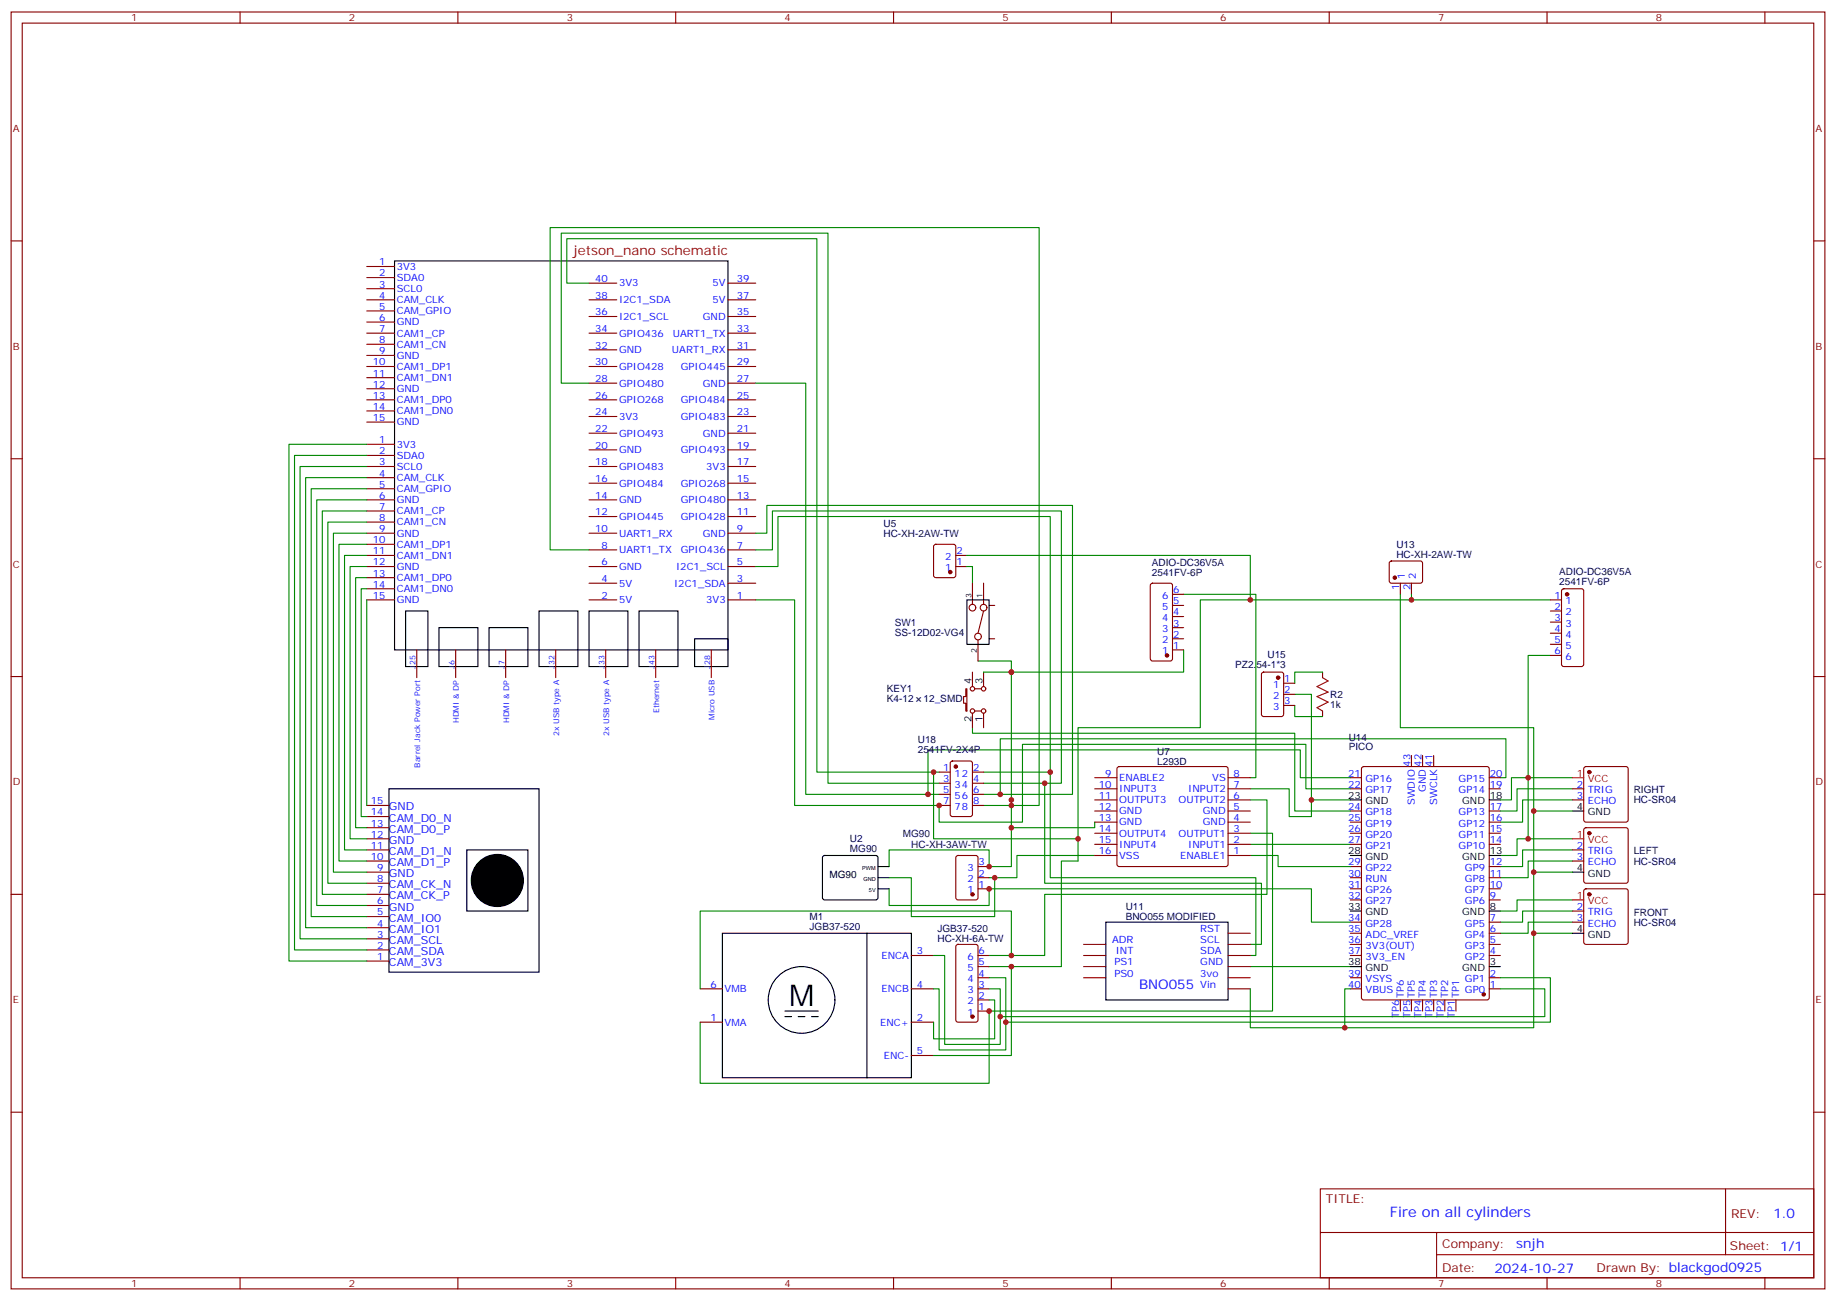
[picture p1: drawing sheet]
<svg xmlns="http://www.w3.org/2000/svg" width="583mm" height="413mm" viewBox="0 0 583 413" stroke-linecap="round" stroke-linejoin="round" font-family="sans-serif">
<g fill="none" stroke="#870000" stroke-width=".35">
<path d="M3.5 3.8h575.8v405.4h-575.8zM7.1 7.3h568.6v398.3h-568.6zM76.2 3.8v3.5M145.3 3.8v3.5M214.5 3.8v3.5M283.6 3.8v3.5M352.8 3.8v3.5M421.9 3.8v3.5M491.1 3.8v3.5M560.2 3.8v3.5M3.5 76.5h3.6M575.7 76.5h3.6"/>
<path d="M116.4 95.2h8.8M116.4 88.1h8.8M116.4 84.6h8.8M116.4 91.7h8.8M116.4 98.7h8.8M187 89.9h8.8M187 95.2h8.8M231.1 89.9h8.8M231.1 95.2h8.8M116.4 105.8h8.8M116.4 116.3h8.8M116.4 102.2h8.8"/>
<path d="M116.4 109.3h8.8M116.4 112.8h8.8M116.4 119.9h8.8M187 100.5h8.8M187 105.8h8.8M187 111.1h8.8M187 116.3h8.8M231.1 100.5h8.8M231.1 105.8h8.8M231.1 111.1h8.8M231.1 116.3h8.8M116.4 126.9h8.8"/>
<path d="M116.4 123.4h8.8M116.4 130.5h8.8M116.4 134h8.8M187 121.6h8.8M187 126.9h8.8M187 132.2h8.8M187 137.5h8.8M231.1 121.6h8.8M231.1 126.9h8.8M231.1 132.2h8.8M231.1 137.5h8.8M3.5 145.6h3.6"/>
<path d="M116.4 148.1h8.8M116.4 158.7h8.8M116.4 155.2h8.8M116.4 151.6h8.8M116.4 141h8.8M116.4 144.6h8.8M187 142.8h8.8M187 148.1h8.8M187 153.4h8.8M187 158.7h8.8M231.1 142.8h8.8M231.1 148.1h8.8"/>
<path d="M231.1 153.4h8.8M231.1 158.7h8.8M575.7 145.6h3.6M116.4 176.3h8.8M116.4 179.8h8.8M116.4 169.3h8.8M116.4 172.8h8.8M116.4 165.7h8.8M116.4 162.2h8.8M187 179.8h8.8M187 164h8.8M187 169.3h8.8"/>
<path d="M187 174.6h8.8M231.1 179.8h8.8M231.1 164h8.8M231.1 169.3h8.8M231.1 174.6h8.8M296.6 173l.4-.2h5.7l.6 .4 .1 9.5-.5 .6-5.9 .1-.6-.5-.1-9.4zM303.4 176.3h3.5M303.4 179.8h3.5M441.2 178.3l.5-.2h9.4l.5 .7-.1 5.9-.7 .4h-9.4l-.4-.7v-5.6zM116.4 190.4h8.8M116.4 186.9h8.8M116.4 183.4h8.8"/>
<path d="M187 190.4h8.8M187 185.1h8.8M231.1 190.4h8.8M231.1 185.1h8.8M308.7 185.1v6.7M312.2 185.1v6.7M312.2 194l-1.8 7M314 192.2h1.7M365.4 185.3l.4-.2h5.7l.6 .5 .1 23.5-.5 .7h-5.9l-.6-.4-.1-23.6zM372.2 199.2h3.5M372.2 195.7h3.5M372.2 192.2h3.5"/>
<path d="M372.2 188.7h3.5M444.5 185.1v3.6M448 185.1v3.6M492.1 190.4h3.6M492.1 194h3.6M492.1 197.5h3.6M495.9 187.1l.5-.2h5.6l.7 .4v23.6l-.5 .6-5.8 .1-.7-.5v-23.5zM3.5 214.8h3.6M132.3 206.3v8.8M144.6 206.3v8.8M160.5 206.3v8.8M176.4 206.3v8.8"/>
<path d="M192.3 206.3v8.8M208.1 206.3v8.8M225.8 206.3v8.8M306.6 218.7h.3v7h-.3v-2.5h-.7v-2.1h.7zM308.7 213.4v4.5M309.4 218.7h2.1M310.4 203.1v6.7M312.2 213.4v4.5M314 202.8h1.7M372.2 206.3h3.5M372.2 202.8h3.5M400.6 213.6l.5-.2h5.7l.6 .4 .1 13-.5 .6-5.9 .1-.6-.5-.1-12.9z"/>
<path d="M407.5 216.9h3.5M419.8 213.4v1.7M492.1 201h3.6M492.1 204.5h3.6M492.1 208.1h3.6M575.7 214.8h3.6M308.7 226.4v4.6M309.4 225.7h2.1M312.2 226.4v4.6M407.5 220.4h3.5M407.5 223.9h3.5M419.8 225.7v1.8"/>
<path d="M448 239.8v3.5M451.6 239.8v3.5M455.1 239.8v3.5M116.4 255.7h7.1M116.4 259.2h7.1M298.1 245.1h3.5M298.1 255.7h3.5M298.1 248.6h3.5M298.1 252.2h3.5M301.9 241.8l.4-.2h5.7l.6 .4 .1 16.5-.5 .7h-5.9l-.6-.4-.1-16.5zM308.7 245.1h3.5M308.7 255.7h3.5"/>
<path d="M308.7 248.6h3.5M308.7 252.2h3.5M347.5 257.5h7M347.5 250.4h7M347.5 246.9h7M347.5 253.9h7M354.8 243.6l.4-.3h33.9l.5 .3 .2 .5v30.3l-.2 .5-.5 .2h-33.9l-.5-.2-.2-.5v-30.3zM389.8 257.5h7.1M389.8 250.4h7.1M389.8 246.9h7.1M389.8 253.9h7.1M428.6 257.5h3.6"/>
<path d="M428.6 250.4h3.6M428.6 246.9h3.6M432.4 243.6l.5-.3h39.1l.7 .5v72.9l-.4 .7h-39.4l-.7-.4v-72.9zM472.7 257.5h3.5M472.7 250.4h3.5M472.7 246.9h3.5M499.2 250.4h3.5M499.2 253.9h3.5M502.9 243.6l.5-.3h12.7l.5 .3 .2 .5v16.2l-.2 .5-.5 .2h-12.7l-.5-.2-.2-.5v-16.2zM116.4 269.8h7.1M116.4 273.3h7.1M116.4 276.9h7.1"/>
<path d="M116.4 266.3h7.1M116.4 262.7h7.1M303.6 271.8l.5-.2h5.6l.7 .4v13l-.4 .6-5.9 .1-.7-.5v-12.9zM310.4 278.6h3.6M310.4 275.1h3.6M347.5 268h7M347.5 264.5h7M347.5 261h7M347.5 271.6h7M389.8 268h7.1M389.8 264.5h7.1M389.8 261h7.1"/>
<path d="M389.8 271.6h7.1M428.6 278.6h3.6M428.6 275.1h3.6M428.6 268h3.6M428.6 264.5h3.6M428.6 261h3.6M472.7 278.6h3.5M472.7 275.1h3.5M472.7 268h3.5M472.7 264.5h3.5M472.7 261h3.5M499.2 269.8h3.5"/>
<path d="M499.2 273.3h3.5M502.9 263l.5-.3h12.7l.5 .3 .2 .5v16.2l-.2 .5-.5 .2h-12.7l-.5-.2-.2-.5v-16.2zM3.5 283.9h3.6M116.4 283.9h7.1M116.4 298h7.1M116.4 294.5h7.1M116.4 291h7.1M116.4 287.4h7.1M116.4 280.4h7.1M303.6 300l.5-.2h5.6l.7 .4v23.6l-.4 .6-5.9 .1-.7-.5v-23.5zM310.4 282.2h3.6M344 299.8h7"/>
<path d="M389.8 299.8h7.1M389.8 296.3h7.1M428.6 299.8h3.6M428.6 296.3h3.6M428.6 292.7h3.6M428.6 285.7h3.6M428.6 282.2h3.6M472.7 299.8h3.5M472.7 296.3h3.5M472.7 292.7h3.5M472.7 285.7h3.5M472.7 282.2h3.5"/>
<path d="M499.2 292.7h3.5M499.2 289.2h3.5M502.9 282.4l.5-.2h12.7l.5 .2 .2 .5v16.2l-.2 .5-.5 .2h-12.7l-.5-.2-.2-.5v-16.2zM575.7 283.9h3.6M116.4 305.1h7.1M116.4 301.6h7.1M222.2 313.9h7.1M289.3 313.9h7M289.3 303.3h7M310.4 313.9h3.6M310.4 310.4h3.6M310.4 303.3h3.6"/>
<path d="M310.4 306.8h3.6M310.4 317.4h3.6M344 310.4h7M344 303.3h7M344 306.8h7M389.8 313.9h7.1M389.8 310.4h7.1M389.8 303.3h7.1M389.8 306.8h7.1M428.6 313.9h3.6M428.6 310.4h3.6M428.6 303.3h3.6"/>
<path d="M444.5 317.4v3.6M448 317.4v3.6M451.6 317.4v3.6M455.1 317.4v3.6M458.6 317.4v3.6M462.1 317.4v3.6M472.7 313.9h3.5M472.7 310.4h3.5M472.7 303.3h3.5M222.2 324.5h7.1M289.3 324.5h7M289.3 335.1h7"/>
<path d="M310.4 321h3.6M3.5 353.1h3.6M575.7 353.1h3.6M419.1 377.4h156.6v28.2h-156.6zM547.7 377.4v20.9M419.1 391.2h156.5M456 398.3h119.6M456 391.2v14.2M76.2 405.6v3.6M145.3 405.6v3.6M214.5 405.6v3.6M283.6 405.6v3.6"/>
<path d="M352.8 405.6v3.6M421.9 405.6v3.6M491.1 405.6v3.6M560.2 405.6v3.6"/>
<circle cx="308.7" cy="192.9" r="1.06"/>
<circle cx="312.2" cy="192.9" r="1.06"/>
<circle cx="308.7" cy="218.7" r=".71"/>
<circle cx="310.4" cy="202.1" r="1.06"/>
<circle cx="312.2" cy="218.7" r=".71"/>
<circle cx="308.7" cy="225.7" r=".71"/>
<circle cx="312.2" cy="225.7" r=".71"/>
</g>
<path d="M419.8 215.1l1.8 1.1-3.6 1.7 3.6 1.8-3.6 1.4 3.6 1.8-3.6 1.7 1.8 1.1" fill="none" stroke="#a10000" stroke-width=".35"/>
<g fill="none" stroke="#008700" stroke-width=".35">
<path d="M187 89.9h-7.1v-14.1h79.4v169.3h37M187 121.6h-8.8v-47.6h84.6v174.6h35.3M239.9 121.6h15.9v130.6h38.8M116.4 158.7h-15.9v128.7h15.9M116.4 155.2h-17.6v135.8h17.6M116.4 151.6h-19.4v142.9h19.4M116.4 148.1h-21.2v149.9h21.2M116.4 144.6h-22.9v157h22.9M116.4 141h-24.7v164.1h24.7M116.4 179.8h-5.3v86.5h5.3M116.4 176.3h-7v93.5h7M116.4 172.8h-8.8v100.5h8.8"/>
<path d="M116.4 169.3h-10.6v107.6h10.6M116.4 165.7h-12.3v114.7h12.3M116.4 162.2h-14.1v121.7h14.1M187 174.6h-12.4v-102.4h155.2v183.5h-8.8M239.9 179.8h7v-15.8h86.5v81.1M239.9 174.6h5.3v-12.4h91.7v86.4h-5.3M239.9 169.3h3.5v-8.9h97v91.8h-22.9M306.9 176.3h90v14.1M306.9 179.8h1.8v5.3M116.4 186.9h-1.7v72.3h1.7M116.4 183.4h-3.5v79.3h3.5M116.4 190.4v65.3"/>
<path d="M239.9 190.4h12.3v65.3h45.9v5.3h26.5v-24.7h89.9v14.1h14.1M375.7 188.7h22.9v58.2h-1.7M444.5 188.7v42.3h42.3v95.2h-89.9v-12.3M448 188.7v1.7M492.1 190.4h-111.1v40.6h-38.8v40.6h5.3M310.4 209.8h10.6v65.3h-7v-5.3h-31.8v5.3M375.7 206.3v7.1h-63.5M419.8 213.4h-8.8v3.5M492.1 208.1h-7v58.2M308.7 231v1.8h102.3v24.7h17.6M411 223.9v3.6h8.8M411 220.4h5.3v33.5h12.3"/>
<path d="M298.1 245.1h-1.8v21.2h45.9M312.2 245.1h21.2v33.5h65.2v24.7h-1.7M312.2 248.6h19.4v31.8h68.8v19.4h-3.5M321 253.9v1.8h-8.8M396.9 250.4h12.3v8.8h7.1v-5.3M396.9 253.9h5.3v30h-70.6v19.4h-17.6M428.6 246.9h-15.9v-8.8h-118.1v14.1h3.5M476.2 246.9h1.8v-12.4h-160.5v17.7h-5.3M486.8 257.5h12.4M499.2 246.9h-19.4v7h-3.6M499.2 250.4h-17.7v7.1h-5.3M499.2 253.9h-15.9v7.1h-7.1"/>
<path d="M282.2 278.6h7.1v12.4h26.4v-12.4M314 278.6h8.8v-7h19.4v1.7h-5.3v33.5h-22.9M347.5 261v1.7h-26.5M396.9 271.6h8.8v3.5h22.9M396.9 264.5h7v56.5h-89.9v22.9h-91.8v-19.4M396.9 268h31.7M486.8 276.9h12.4M499.2 266.3h-17.7v5.3h-5.3M499.2 269.8h-15.9v5.3h-7.1M499.2 273.3h-14.1v5.3h-8.9M282.2 282.2v5.2h31.8v-5.2h102.3v10.5h12.3M486.8 296.3h12.4"/>
<path d="M499.2 285.7h-17.7v3.5h-5.3M499.2 289.2h-15.9v3.5h-7.1M499.2 292.7h-14.1v3.6h-8.9M296.3 303.3h3.6v28.2h17.6v-8.8M296.3 313.9h1.8v19.4h21.2v-8.8M314 313.9h3.5v8.8h172.9v-8.8h-14.2M314 310.4h5.3v14.1h172.8v-14.1h-15.9M314 317.4h1.7v12.4h-19.4v-5.3M321 303.3v-14.1h-98.8v24.7M321 306.8v28.3h-24.7M396.9 306.8h31.7M428.6 313.9h-1.7v12.3"/>
</g>
<g fill="#870000" stroke="#870000" stroke-width=".35">
<circle cx="405.7" cy="215.1" r=".53"/>
<circle cx="471" cy="315.7" r=".53"/>
<circle cx="442.7" cy="183.4" r=".53"/>
<circle cx="301.6" cy="181.6" r=".53"/>
<circle cx="303.4" cy="243.3" r=".53"/>
<circle cx="370.4" cy="208.1" r=".53"/>
<circle cx="497.4" cy="188.7" r=".53"/>
<circle cx="308.7" cy="322.7" r=".53"/>
<circle cx="308.7" cy="283.9" r=".53"/>
<circle cx="504.5" cy="245.1" r=".53"/>
<circle cx="504.5" cy="264.5" r=".53"/>
<circle cx="504.5" cy="283.9" r=".53"/>
</g>
<g fill="none" stroke="#000" stroke-width=".35">
<path d="M125.2 82.8h105.9v123.5h-105.9zM128.8 194h7v17.6h-7zM139.3 199.2h12.4v12.4h-12.4zM155.2 199.2h12.4v12.4h-12.4zM171.1 194h12.3v17.6h-12.3zM187 194h12.3v17.6h-12.3zM202.8 194h12.4v17.6h-12.4zM306.9 190.4h7.1v14.1h-7.1zM220.5 202.8h10.6v8.8h-10.6zM123.5 250.4h47.6v58.2h-47.6zM428.6 253.9h3.6M472.7 253.9h3.5"/>
<path d="M499.2 257.5h3.5M148.2 269.8h19.4v19.4h-19.4zM261.3 271.8l.5-.2h16.2l.5 .2 .2 .5v12.7l-.2 .5-.5 .2h-16.2l-.5-.3-.2-.4v-12.7zM278.7 275.1h3.5M278.7 278.6h3.5M428.6 271.6h3.6M472.7 271.6h3.5M499.2 276.9h3.5M229.3 296.3h60v45.8h-60zM275.2 296.3v45.8M278.7 282.2h3.5M351 292.7h38.8v24.7h-38.8z"/>
<path d="M428.6 289.2h3.6M472.7 289.2h3.5M499.2 296.3h3.5M428.6 306.8h3.6M472.7 306.8h3.5M249.1 321h10.6"/>
<circle cx="254.4" cy="317.4" r="10.6"/>
</g>
<path d="M499.2 246.9h3.5M499.2 266.3h3.5M499.2 285.7h3.5" fill="none" stroke="#f00" stroke-width=".35"/>
<circle cx="157.9" cy="279.5" r="8.3" fill="#000" stroke="#000" stroke-width=".35"/>
<path d="M249.1 322.7h10.6" fill="none" stroke="#000" stroke-width=".35" stroke-dasharray="2.1 2.1"/>
<g fill="#c00">
<circle cx="416.3" cy="253.9" r=".88"/>
<circle cx="426.9" cy="326.2" r=".88"/>
<circle cx="485.1" cy="266.3" r=".88"/>
<circle cx="342.2" cy="266.3" r=".88"/>
<circle cx="448" cy="190.4" r=".88"/>
<circle cx="321" cy="262.7" r=".88"/>
<circle cx="321" cy="253.9" r=".88"/>
<circle cx="485.1" cy="246.9" r=".88"/>
<circle cx="321" cy="213.4" r=".88"/>
<circle cx="314" cy="321" r=".88"/>
<circle cx="321" cy="303.3" r=".88"/>
<circle cx="321" cy="306.8" r=".88"/>
<circle cx="317.5" cy="322.7" r=".88"/>
<circle cx="319.3" cy="324.5" r=".88"/>
<circle cx="314" cy="275.1" r=".88"/>
<circle cx="314" cy="282.2" r=".88"/>
<circle cx="315.7" cy="278.6" r=".88"/>
<circle cx="296.3" cy="245.1" r=".88"/>
<circle cx="294.6" cy="252.2" r=".88"/>
<circle cx="298.1" cy="255.7" r=".88"/>
<circle cx="333.4" cy="245.1" r=".88"/>
<circle cx="331.6" cy="248.6" r=".88"/>
<circle cx="317.5" cy="252.2" r=".88"/>
<circle cx="321" cy="255.7" r=".88"/>
<circle cx="396.9" cy="190.4" r=".88"/>
<circle cx="486.8" cy="257.5" r=".88"/>
<circle cx="486.8" cy="296.3" r=".88"/>
<circle cx="486.8" cy="276.9" r=".88"/>
</g>
<text font-size="9.5" x="250.5" y="319.2">M</text>
<text font-size="4.6" fill="#00f" x="441.2" y="386.4">Fire on all cylinders</text>
<text font-size="4.2" fill="#900" x="182" y="80.9">jetson_nano schematic</text>
<g font-size="4.2" fill="#00f">
<text x="361.6" y="313.9">BNO055</text>
<text x="562.9" y="386.7">1.0</text>
<text x="481.3" y="396.2">snjh</text>
<text x="474.4" y="404">2024-10-27</text>
</g>
<g font-size="3.9" fill="#800">
<text x="420.9" y="382">TITLE:</text>
<text x="549.5" y="386.7">REV:</text>
<text x="457.8" y="396.2">Company:</text>
<text x="549.1" y="396.8">Sheet: 1/1</text>
<text x="457.8" y="403.9">Date:</text>
<text x="506.8" y="403.9">Drawn By: blackgod0925</text>
</g>
<g font-size="3.5" fill="#00f">
<text x="123.5" y="257.3">GND</text>
<text x="123.5" y="260.8">CAM_D0_N</text>
<text x="123.5" y="264.3">CAM_D0_P</text>
<text x="123.5" y="267.9">GND</text>
<text x="123.5" y="271.4">CAM_D1_N</text>
<text x="123.5" y="274.9">CAM_D1_P</text>
<text x="123.5" y="278.5">GND</text>
<text x="123.5" y="282">CAM_CK_N</text>
<text x="123.5" y="285.5">CAM_CK_P</text>
<text x="123.5" y="289">GND</text>
<text x="123.5" y="292.6">CAM_IO0</text>
<text x="123.5" y="296.1">CAM_IO1</text>
<text x="123.5" y="299.6">CAM_SCL</text>
<text x="123.5" y="303.1">CAM_SDA</text>
<text x="123.5" y="306.7">CAM_3V3</text>
</g>
<g font-size="3.2" fill="#800">
<text x="41.6" y="6.8">1</text>
<text x="110.8" y="6.8">2</text>
<text x="179.9" y="6.8">3</text>
<text x="249.1" y="6.8">4</text>
<text x="318.2" y="6.8">5</text>
<text x="387.3" y="6.8">6</text>
<text x="456.5" y="6.8">7</text>
<text x="525.6" y="6.8">8</text>
<text x="4.1" y="41.9">A</text>
<text x="576.3" y="41.9">A</text>
<text x="4.1" y="111.1">B</text>
<text x="576.3" y="111.1">B</text>
<text x="4.1" y="180.2">C</text>
<text x="576.3" y="180.2">C</text>
<text x="4.1" y="249.3">D</text>
<text x="576.3" y="249.3">D</text>
<text x="4.1" y="318.5">E</text>
<text x="576.3" y="318.5">E</text>
<text x="41.6" y="408.6">1</text>
<text x="110.8" y="408.6">2</text>
<text x="179.9" y="408.6">3</text>
<text x="249.1" y="408.6">4</text>
<text x="318.2" y="408.6">5</text>
<text x="387.3" y="408.6">6</text>
<text x="456.5" y="408.6">7</text>
<text x="525.6" y="408.6">8</text>
</g>
<g font-size="3.2" fill="#00f">
<text x="120.4" y="87.8">2</text>
<text x="120.4" y="84.2">1</text>
<text x="125.9" y="89.2">SDA0</text>
<text x="125.9" y="85.7">3V3</text>
<text x="188.9" y="89.5">40</text>
<text x="233.9" y="89.5">39</text>
<text x="120.4" y="91.3">3</text>
<text x="120.4" y="94.8">4</text>
<text x="125.9" y="92.7">SCL0</text>
<text x="188.9" y="94.8">38</text>
<text x="196.5" y="90.9">3V3</text>
<text x="226.2" y="90.9">5V</text>
<text x="233.9" y="94.8">37</text>
<text x="120.4" y="98.4">5</text>
<text x="120.4" y="101.9">6</text>
<text x="125.9" y="96.2">CAM_CLK</text>
<text x="125.9" y="99.8">CAM_GPIO</text>
<text x="188.9" y="100.1">36</text>
<text x="196.5" y="96.2">I2C1_SDA</text>
<text x="196.5" y="101.5">I2C1_SCL</text>
<text x="223.1" y="101.5">GND</text>
<text x="226.2" y="96.2">5V</text>
<text x="233.9" y="100.1">35</text>
<text x="120.4" y="105.4">7</text>
<text x="125.9" y="103.3">GND</text>
<text x="125.9" y="106.8">CAM1_CP</text>
<text x="188.9" y="105.4">34</text>
<text x="196.5" y="106.8">GPIO436</text>
<text x="213.6" y="106.8">UART1_TX</text>
<text x="233.9" y="105.4">33</text>
<text x="120.4" y="108.9">8</text>
<text x="120.4" y="112.5">9</text>
<text x="125.9" y="110.3">CAM1_CN</text>
<text x="125.9" y="113.9">GND</text>
<text x="188.9" y="110.7">32</text>
<text x="196.5" y="112.1">GND</text>
<text x="213.3" y="112.1">UART1_RX</text>
<text x="233.9" y="110.7">31</text>
<text x="118.4" y="116">10</text>
<text x="118.4" y="119.5">11</text>
<text x="125.9" y="117.4">CAM1_DP1</text>
<text x="188.9" y="116">30</text>
<text x="196.5" y="117.4">GPIO428</text>
<text x="216.1" y="117.4">GPIO445</text>
<text x="233.9" y="116">29</text>
<text x="118.4" y="123">12</text>
<text x="125.9" y="120.9">CAM1_DN1</text>
<text x="125.9" y="124.5">GND</text>
<text x="188.9" y="121.3">28</text>
<text x="196.5" y="122.7">GPIO480</text>
<text x="223.1" y="122.7">GND</text>
<text x="233.9" y="121.3">27</text>
<text x="118.4" y="126.6">13</text>
<text x="118.4" y="130.1">14</text>
<text x="125.9" y="128">CAM1_DP0</text>
<text x="125.9" y="131.5">CAM1_DN0</text>
<text x="188.9" y="126.6">26</text>
<text x="188.9" y="131.9">24</text>
<text x="196.5" y="128">GPIO268</text>
<text x="216.1" y="128">GPIO484</text>
<text x="233.9" y="126.6">25</text>
<text x="233.9" y="131.9">23</text>
<text x="118.4" y="133.6">15</text>
<text x="125.9" y="135">GND</text>
<text x="188.9" y="137.2">22</text>
<text x="196.5" y="133.3">3V3</text>
<text x="216.1" y="133.3">GPIO483</text>
<text x="233.9" y="137.2">21</text>
<text x="120.4" y="140.7">1</text>
<text x="125.9" y="142.1">3V3</text>
<text x="188.9" y="142.5">20</text>
<text x="196.5" y="143.9">GND</text>
<text x="196.5" y="138.6">GPIO493</text>
<text x="216.1" y="143.9">GPIO493</text>
<text x="223.1" y="138.6">GND</text>
<text x="233.9" y="142.5">19</text>
<text x="120.4" y="147.7">3</text>
<text x="120.4" y="144.2">2</text>
<text x="125.9" y="149.2">SCL0</text>
<text x="125.9" y="145.6">SDA0</text>
<text x="188.9" y="147.7">18</text>
<text x="196.5" y="149.2">GPIO483</text>
<text x="224.2" y="149.2">3V3</text>
<text x="233.9" y="147.7">17</text>
<text x="120.4" y="154.8">5</text>
<text x="120.4" y="151.3">4</text>
<text x="125.9" y="152.7">CAM_CLK</text>
<text x="188.9" y="153">16</text>
<text x="196.5" y="154.4">GPIO484</text>
<text x="216.1" y="154.4">GPIO268</text>
<text x="233.9" y="153">15</text>
<text x="120.4" y="161.9">7</text>
<text x="120.4" y="158.3">6</text>
<text x="125.9" y="159.7">GND</text>
<text x="125.9" y="156.2">CAM_GPIO</text>
<text x="188.9" y="158.3">14</text>
<text x="196.5" y="159.7">GND</text>
<text x="216.1" y="159.7">GPIO480</text>
<text x="233.9" y="158.3">13</text>
<text x="120.4" y="165.4">8</text>
<text x="125.9" y="166.8">CAM1_CN</text>
<text x="125.9" y="163.3">CAM1_CP</text>
<text x="188.9" y="163.6">12</text>
<text x="196.5" y="165">GPIO445</text>
<text x="216.1" y="165">GPIO428</text>
<text x="233.9" y="163.6">11</text>
<text x="118.4" y="172.4">10</text>
<text x="120.4" y="168.9">9</text>
<text x="125.9" y="173.8">CAM1_DP1</text>
<text x="125.9" y="170.3">GND</text>
<text x="188.9" y="168.9">10</text>
<text x="196.5" y="170.3">UART1_RX</text>
<text x="223.1" y="170.3">GND</text>
<text x="233.9" y="168.9">9</text>
<text x="118.4" y="179.5">12</text>
<text x="118.4" y="176">11</text>
<text x="125.9" y="177.4">CAM1_DN1</text>
<text x="191" y="174.2">8</text>
<text x="191" y="179.5">6</text>
<text x="196.5" y="175.6">UART1_TX</text>
<text x="216.1" y="175.6">GPIO436</text>
<text x="233.9" y="174.2">7</text>
<text x="233.9" y="179.5">5</text>
<text x="300.1" y="177.7">2</text>
<text x="303.6" y="176">2</text>
<text x="303.6" y="179.5">1</text>
<text x="118.4" y="183">13</text>
<text x="125.9" y="184.4">CAM1_DP0</text>
<text x="125.9" y="180.9">GND</text>
<text x="191" y="184.8">4</text>
<text x="196.5" y="180.9">GND</text>
<text x="214.6" y="180.9">I2C1_SCL</text>
<text x="233.9" y="184.8">3</text>
<text x="300.1" y="181.3">1</text>
<text x="445.9" y="183.8" transform="rotate(-90 445.9 183.8)">1</text>
<text x="449.4" y="183.8" transform="rotate(-90 449.4 183.8)">2</text>
<text x="118.4" y="190.1">15</text>
<text x="118.4" y="186.5">14</text>
<text x="125.9" y="191.5">GND</text>
<text x="125.9" y="188">CAM1_DN0</text>
<text x="191" y="190.1">2</text>
<text x="196.5" y="186.2">5V</text>
<text x="196.5" y="191.5">5V</text>
<text x="214" y="186.2">I2C1_SDA</text>
<text x="224.2" y="191.5">3V3</text>
<text x="233.9" y="190.1">1</text>
<text x="368.9" y="190.1">6</text>
<text x="372.4" y="191.8">5</text>
<text x="372.4" y="188.3">6</text>
<text x="444.1" y="187.3" transform="rotate(-90 444.1 187.3)">1</text>
<text x="447.7" y="187.3" transform="rotate(-90 447.7 187.3)">2</text>
<text x="493.5" y="190.1">1</text>
<text x="497" y="191.8">1</text>
<text x="368.9" y="197.1">4</text>
<text x="368.9" y="193.6">5</text>
<text x="372.4" y="195.4">4</text>
<text x="493.5" y="193.6">2</text>
<text x="493.5" y="197.1">3</text>
<text x="497" y="195.4">2</text>
<text x="368.9" y="200.7">3</text>
<text x="372.4" y="202.4">2</text>
<text x="372.4" y="198.9">3</text>
<text x="493.5" y="200.7">4</text>
<text x="497" y="198.9">3</text>
<text x="497" y="202.4">4</text>
<text x="368.9" y="207.7">1</text>
<text x="368.9" y="204.2">2</text>
<text x="372.4" y="206">1</text>
<text x="493.5" y="204.2">5</text>
<text x="493.5" y="207.7">6</text>
<text x="497" y="206">5</text>
<text x="497" y="209.5">6</text>
<text x="404.1" y="218.3">1</text>
<text x="404.1" y="221.8">2</text>
<text x="407.6" y="216.5">1</text>
<text x="407.6" y="220.1">2</text>
<text x="404.1" y="225.4">3</text>
<text x="407.6" y="223.6">3</text>
<text x="299.4" y="244.8">1</text>
<text x="308.9" y="244.8">2</text>
<text x="447.7" y="243.3" transform="rotate(-90 447.7 243.3)">43</text>
<text x="451.2" y="243.3" transform="rotate(-90 451.2 243.3)">42</text>
<text x="454.7" y="243.3" transform="rotate(-90 454.7 243.3)">41</text>
<text x="299.4" y="248.3">3</text>
<text x="299.4" y="251.8">5</text>
<text x="302.9" y="246.5">12</text>
<text x="302.9" y="250">34</text>
<text x="308.9" y="251.8">6</text>
<text x="308.9" y="248.3">4</text>
<text x="348.7" y="250">10</text>
<text x="350.8" y="246.5">9</text>
<text x="355.2" y="247.9">ENABLE2</text>
<text x="355.2" y="251.5">INPUT3</text>
<text x="377.2" y="251.5">INPUT2</text>
<text x="384.8" y="247.9">VS</text>
<text x="391.6" y="250">7</text>
<text x="391.6" y="246.5">8</text>
<text x="427.9" y="246.5">21</text>
<text x="427.9" y="250">22</text>
<text x="433.5" y="248.3">GP16</text>
<text x="433.5" y="251.8">GP17</text>
<text x="452.6" y="251.3" transform="rotate(-90 452.6 251.3)">GND</text>
<text x="463" y="251.8">GP14</text>
<text x="463" y="248.3">GP15</text>
<text x="472.9" y="250">19</text>
<text x="472.9" y="246.5">20</text>
<text x="500.5" y="250">2</text>
<text x="504" y="251.8">TRIG</text>
<text x="117.7" y="255.3">15</text>
<text x="299.4" y="255.3">7</text>
<text x="302.9" y="253.6">56</text>
<text x="302.9" y="257.1">78</text>
<text x="308.9" y="255.3">8</text>
<text x="348.7" y="253.6">11</text>
<text x="348.7" y="257.1">12</text>
<text x="355.2" y="255">OUTPUT3</text>
<text x="374.1" y="255">OUTPUT2</text>
<text x="391.6" y="257.1">5</text>
<text x="391.6" y="253.6">6</text>
<text x="427.9" y="257.1">24</text>
<text x="449.1" y="255.6" transform="rotate(-90 449.1 255.6)">SWDIO</text>
<text x="456.1" y="255.5" transform="rotate(-90 456.1 255.5)">SWCLK</text>
<text x="472.9" y="257.1">17</text>
<text x="500.5" y="253.6">3</text>
<text x="504" y="255.3">ECHO</text>
<text x="117.7" y="262.4">13</text>
<text x="117.7" y="258.9">14</text>
<text x="348.7" y="260.6">13</text>
<text x="355.2" y="258.5">GND</text>
<text x="355.2" y="262">GND</text>
<text x="381.8" y="262">GND</text>
<text x="381.8" y="258.5">GND</text>
<text x="391.6" y="260.6">4</text>
<text x="427.9" y="260.6">25</text>
<text x="433.5" y="258.9">GP18</text>
<text x="433.5" y="262.4">GP19</text>
<text x="463" y="262.4">GP12</text>
<text x="463" y="258.9">GP13</text>
<text x="472.9" y="260.6">16</text>
<text x="117.7" y="269.5">11</text>
<text x="117.7" y="265.9">12</text>
<text x="348.7" y="264.2">14</text>
<text x="348.7" y="267.7">15</text>
<text x="355.2" y="265.6">OUTPUT4</text>
<text x="355.2" y="269.1">INPUT4</text>
<text x="374.1" y="265.6">OUTPUT1</text>
<text x="377.2" y="269.1">INPUT1</text>
<text x="391.6" y="267.7">2</text>
<text x="391.6" y="264.2">3</text>
<text x="427.9" y="264.2">26</text>
<text x="427.9" y="267.7">27</text>
<text x="433.5" y="265.9">GP20</text>
<text x="433.5" y="269.5">GP21</text>
<text x="463" y="269.5">GP10</text>
<text x="463" y="265.9">GP11</text>
<text x="472.9" y="267.7">14</text>
<text x="472.9" y="264.2">15</text>
<text x="500.5" y="269.5">2</text>
<text x="117.7" y="273">10</text>
<text x="310.6" y="274.7">3</text>
<text x="348.7" y="271.2">16</text>
<text x="355.2" y="272.6">VSS</text>
<text x="374.6" y="272.6">ENABLE1</text>
<text x="391.6" y="271.2">1</text>
<text x="427.9" y="274.7">29</text>
<text x="472.9" y="274.7">12</text>
<text x="500.5" y="273">3</text>
<text x="504" y="271.2">TRIG</text>
<text x="504" y="274.7">ECHO</text>
<text x="119.7" y="280">8</text>
<text x="119.7" y="276.5">9</text>
<text x="307.1" y="276.5">3</text>
<text x="307.1" y="280">2</text>
<text x="310.6" y="278.3">2</text>
<text x="310.6" y="281.8">1</text>
<text x="427.9" y="278.3">30</text>
<text x="427.9" y="281.8">31</text>
<text x="433.5" y="276.5">GP22</text>
<text x="433.5" y="280">RUN</text>
<text x="465" y="280">GP8</text>
<text x="465" y="276.5">GP9</text>
<text x="472.9" y="281.8">10</text>
<text x="472.9" y="278.3">11</text>
<text x="119.7" y="287.1">6</text>
<text x="119.7" y="283.6">7</text>
<text x="307.1" y="283.6">1</text>
<text x="427.9" y="285.3">32</text>
<text x="433.5" y="283.6">GP26</text>
<text x="433.5" y="287.1">GP27</text>
<text x="465" y="287.1">GP6</text>
<text x="465" y="283.6">GP7</text>
<text x="472.9" y="285.3">9</text>
<text x="119.7" y="290.6">5</text>
<text x="427.9" y="292.4">34</text>
<text x="472.9" y="292.4">7</text>
<text x="500.5" y="288.9">2</text>
<text x="500.5" y="292.4">3</text>
<text x="504" y="290.6">TRIG</text>
<text x="119.7" y="297.7">3</text>
<text x="119.7" y="294.1">4</text>
<text x="353" y="299.4">ADR</text>
<text x="381" y="295.9">RST</text>
<text x="381" y="299.4">SCL</text>
<text x="427.9" y="295.9">35</text>
<text x="427.9" y="299.4">36</text>
<text x="433.5" y="294.1">GP28</text>
<text x="433.5" y="297.7">ADC_VREF</text>
<text x="465" y="297.7">GP4</text>
<text x="465" y="294.1">GP5</text>
<text x="472.9" y="299.4">5</text>
<text x="472.9" y="295.9">6</text>
<text x="504" y="294.1">ECHO</text>
<text x="119.7" y="304.7">1</text>
<text x="119.7" y="301.2">2</text>
<text x="279.8" y="304.4">ENCA</text>
<text x="291" y="303">3</text>
<text x="307.1" y="304.7">6</text>
<text x="310.6" y="303">6</text>
<text x="354.2" y="303">INT</text>
<text x="381" y="303">SDA</text>
<text x="427.9" y="303">37</text>
<text x="433.5" y="301.2">3V3(OUT)</text>
<text x="433.5" y="304.7">3V3_EN</text>
<text x="465" y="304.7">GP2</text>
<text x="465" y="301.2">GP3</text>
<text x="472.9" y="303">4</text>
<text x="307.1" y="308.3">5</text>
<text x="307.1" y="311.8">4</text>
<text x="310.6" y="306.5">5</text>
<text x="310.6" y="310">4</text>
<text x="353.7" y="306.5">PS1</text>
<text x="353.7" y="310">PS0</text>
<text x="381" y="306.5">GND</text>
<text x="381" y="310">3vo</text>
<text x="427.9" y="310">39</text>
<text x="433.5" y="311.8">VSYS</text>
<text x="465" y="311.8">GP1</text>
<text x="472.9" y="310">2</text>
<text x="225.5" y="313.5">6</text>
<text x="230" y="315">VMB</text>
<text x="279.8" y="315">ENCB</text>
<text x="291" y="313.5">4</text>
<text x="307.1" y="315.3">3</text>
<text x="310.6" y="313.5">3</text>
<text x="310.6" y="317.1">2</text>
<text x="381" y="313.5">Vin</text>
<text x="427.9" y="313.5">40</text>
<text x="433.5" y="315.3">VBUS</text>
<text x="445.6" y="316.7" transform="rotate(-90 445.6 316.7)">TP6</text>
<text x="449.1" y="316.7" transform="rotate(-90 449.1 316.7)">TP5</text>
<text x="452.6" y="316.7" transform="rotate(-90 452.6 316.7)">TP4</text>
<text x="456.1" y="316.7" transform="rotate(-90 456.1 316.7)">TP3</text>
<text x="459.7" y="316.7" transform="rotate(-90 459.7 316.7)">TP2</text>
<text x="463.2" y="316.7" transform="rotate(-90 463.2 316.7)">TP1</text>
<text x="465" y="315.3">GP0</text>
<text x="472.9" y="313.5">1</text>
<text x="307.1" y="318.8">2</text>
<text x="307.1" y="322.4">1</text>
<text x="310.6" y="320.6">1</text>
<text x="444.1" y="323.3" transform="rotate(-90 444.1 323.3)">TP6</text>
<text x="447.7" y="323.3" transform="rotate(-90 447.7 323.3)">TP5</text>
<text x="451.2" y="323.3" transform="rotate(-90 451.2 323.3)">TP4</text>
<text x="454.7" y="323.3" transform="rotate(-90 454.7 323.3)">TP3</text>
<text x="458.3" y="323.3" transform="rotate(-90 458.3 323.3)">TP2</text>
<text x="461.8" y="323.3" transform="rotate(-90 461.8 323.3)">TP1</text>
<text x="225.5" y="324.1">1</text>
<text x="230" y="325.5">VMA</text>
<text x="279.4" y="325.5">ENC+</text>
<text x="291" y="324.1">2</text>
<text x="291" y="334.7">5</text>
<text x="280.5" y="336.1">ENC-</text>
</g>
<g font-size="3.2" fill="#000080">
<text x="280.4" y="167.3">U5</text>
<text x="280.4" y="170.4">HC-XH-2AW-TW</text>
<text x="443.2" y="173.8">U13</text>
<text x="365.7" y="179.6">ADIO-DC36V5A</text>
<text x="443.2" y="177">HC-XH-2AW-TW</text>
<text x="365.7" y="182.8">2541FV-6P</text>
<text x="495" y="185.8">2541FV-6P</text>
<text x="495" y="182.7">ADIO-DC36V5A</text>
<text x="284" y="201.8">SS-12D02-VG4</text>
<text x="284" y="198.6">SW1</text>
<text x="402.3" y="209">U15</text>
<text x="392.1" y="212.1">PZ2.54-1*3</text>
<text x="281.5" y="219.8">KEY1</text>
<text x="422.3" y="221.5">R2</text>
<text x="281.5" y="223">K4-12</text>
<text x="293.2" y="223">12_SMD</text>
<text x="422.3" y="224.7">1k</text>
<text x="291.3" y="239.2">2541FV-2X4P</text>
<text x="291.3" y="236">U18</text>
<text x="367.3" y="239.5">U7</text>
<text x="428.1" y="238.2">PICO</text>
<text x="428.1" y="235.1">U14</text>
<text x="367.3" y="242.7">L293D</text>
<text x="518.6" y="251.8">RIGHT</text>
<text x="518.6" y="255">HC-SR04</text>
<text x="269.8" y="267.4">U2</text>
<text x="286.6" y="265.6">MG90</text>
<text x="289.2" y="269.2">HC-XH-3AW-TW</text>
<text x="269.8" y="270.5">MG90</text>
<text x="518.6" y="274.4">HC-SR04</text>
<text x="518.6" y="271.2">LEFT</text>
<text x="257" y="292.1">M1</text>
<text x="357.3" y="292">BNO055 MODIFIED</text>
<text x="357.3" y="288.9">U11</text>
<text x="518.6" y="293.8">HC-SR04</text>
<text x="518.6" y="290.6">FRONT</text>
<text x="257" y="295.2">JGB37-520</text>
<text x="297.6" y="299.1">HC-XH-6A-TW</text>
<text x="297.6" y="295.9">JGB37-520</text>
</g>
<g font-size="3.2">
<text x="308.3" y="217.2" transform="rotate(-90 308.3 217.2)">4</text>
<text x="311.9" y="217.2" transform="rotate(-90 311.9 217.2)">3</text>
<text x="308.3" y="229.1" transform="rotate(-90 308.3 229.1)">2</text>
<text x="311.9" y="229.1" transform="rotate(-90 311.9 229.1)">1</text>
<text x="427.9" y="253.6">23</text>
<text x="433.5" y="255.3">GND</text>
<text x="464.1" y="255.3">GND</text>
<text x="472.9" y="253.6">18</text>
<text x="500.5" y="257.1">4</text>
<text x="504" y="258.9">GND</text>
<text x="427.9" y="271.2">28</text>
<text x="433.5" y="273">GND</text>
<text x="464.1" y="273">GND</text>
<text x="472.9" y="271.2">13</text>
<text x="263.3" y="278.6">MG90</text>
<text x="500.5" y="276.5">4</text>
<text x="504" y="278.3">GND</text>
<text x="427.9" y="288.9">33</text>
<text x="433.5" y="290.6">GND</text>
<text x="464.1" y="290.6">GND</text>
<text x="472.9" y="288.9">8</text>
<text x="500.5" y="295.9">4</text>
<text x="504" y="297.7">GND</text>
<text x="427.9" y="306.5">38</text>
<text x="433.5" y="308.3">GND</text>
<text x="464.1" y="308.3">GND</text>
<text x="472.9" y="306.5">3</text>
</g>
<g font-size="3.2" fill="#f00">
<text x="500.5" y="246.5">1</text>
<text x="504" y="248.3">VCC</text>
<text x="500.5" y="265.9">1</text>
<text x="504" y="267.7">VCC</text>
<text x="500.5" y="285.3">1</text>
<text x="504" y="287.1">VCC</text>
</g>
<g font-size="2.5">
<text x="308.3" y="189.7" transform="rotate(-90 308.3 189.7)">3</text>
<text x="311.9" y="189.7" transform="rotate(-90 311.9 189.7)">1</text>
<text x="310.1" y="207.2" transform="rotate(-90 310.1 207.2)">2</text>
</g>
<g font-size="2.5" fill="#00f">
<text x="131.9" y="212.3" transform="rotate(-90 131.9 212.3)">J25</text>
<text x="144.3" y="212.3" transform="rotate(-90 144.3 212.3)">J6</text>
<text x="160.2" y="212.3" transform="rotate(-90 160.2 212.3)">J7</text>
<text x="176" y="212.3" transform="rotate(-90 176 212.3)">J32</text>
<text x="191.9" y="212.3" transform="rotate(-90 191.9 212.3)">J33</text>
<text x="207.8" y="212.3" transform="rotate(-90 207.8 212.3)">J43</text>
<text x="225.4" y="212.3" transform="rotate(-90 225.4 212.3)">J28</text>
<text x="209.2" y="226.4" transform="rotate(-90 209.2 226.4)">Ethernet</text>
<text x="145.7" y="229.6" transform="rotate(-90 145.7 229.6)">HDMI &amp; DP</text>
<text x="161.6" y="229.6" transform="rotate(-90 161.6 229.6)">HDMI &amp; DP</text>
<text x="177.4" y="233.8" transform="rotate(-90 177.4 233.8)">2x USB type A</text>
<text x="193.3" y="233.8" transform="rotate(-90 193.3 233.8)">2x USB type A</text>
<text x="226.8" y="228.5" transform="rotate(-90 226.8 228.5)">Micro USB</text>
<text x="133.3" y="243.7" transform="rotate(-90 133.3 243.7)">Barrel Jack Power Port</text>
</g>
<g font-size="1.8">
<text x="273.7" y="276.2">PWM</text>
<text x="274.1" y="279.7">GND</text>
<text x="275.8" y="283.2">5V</text>
</g>
</svg>
